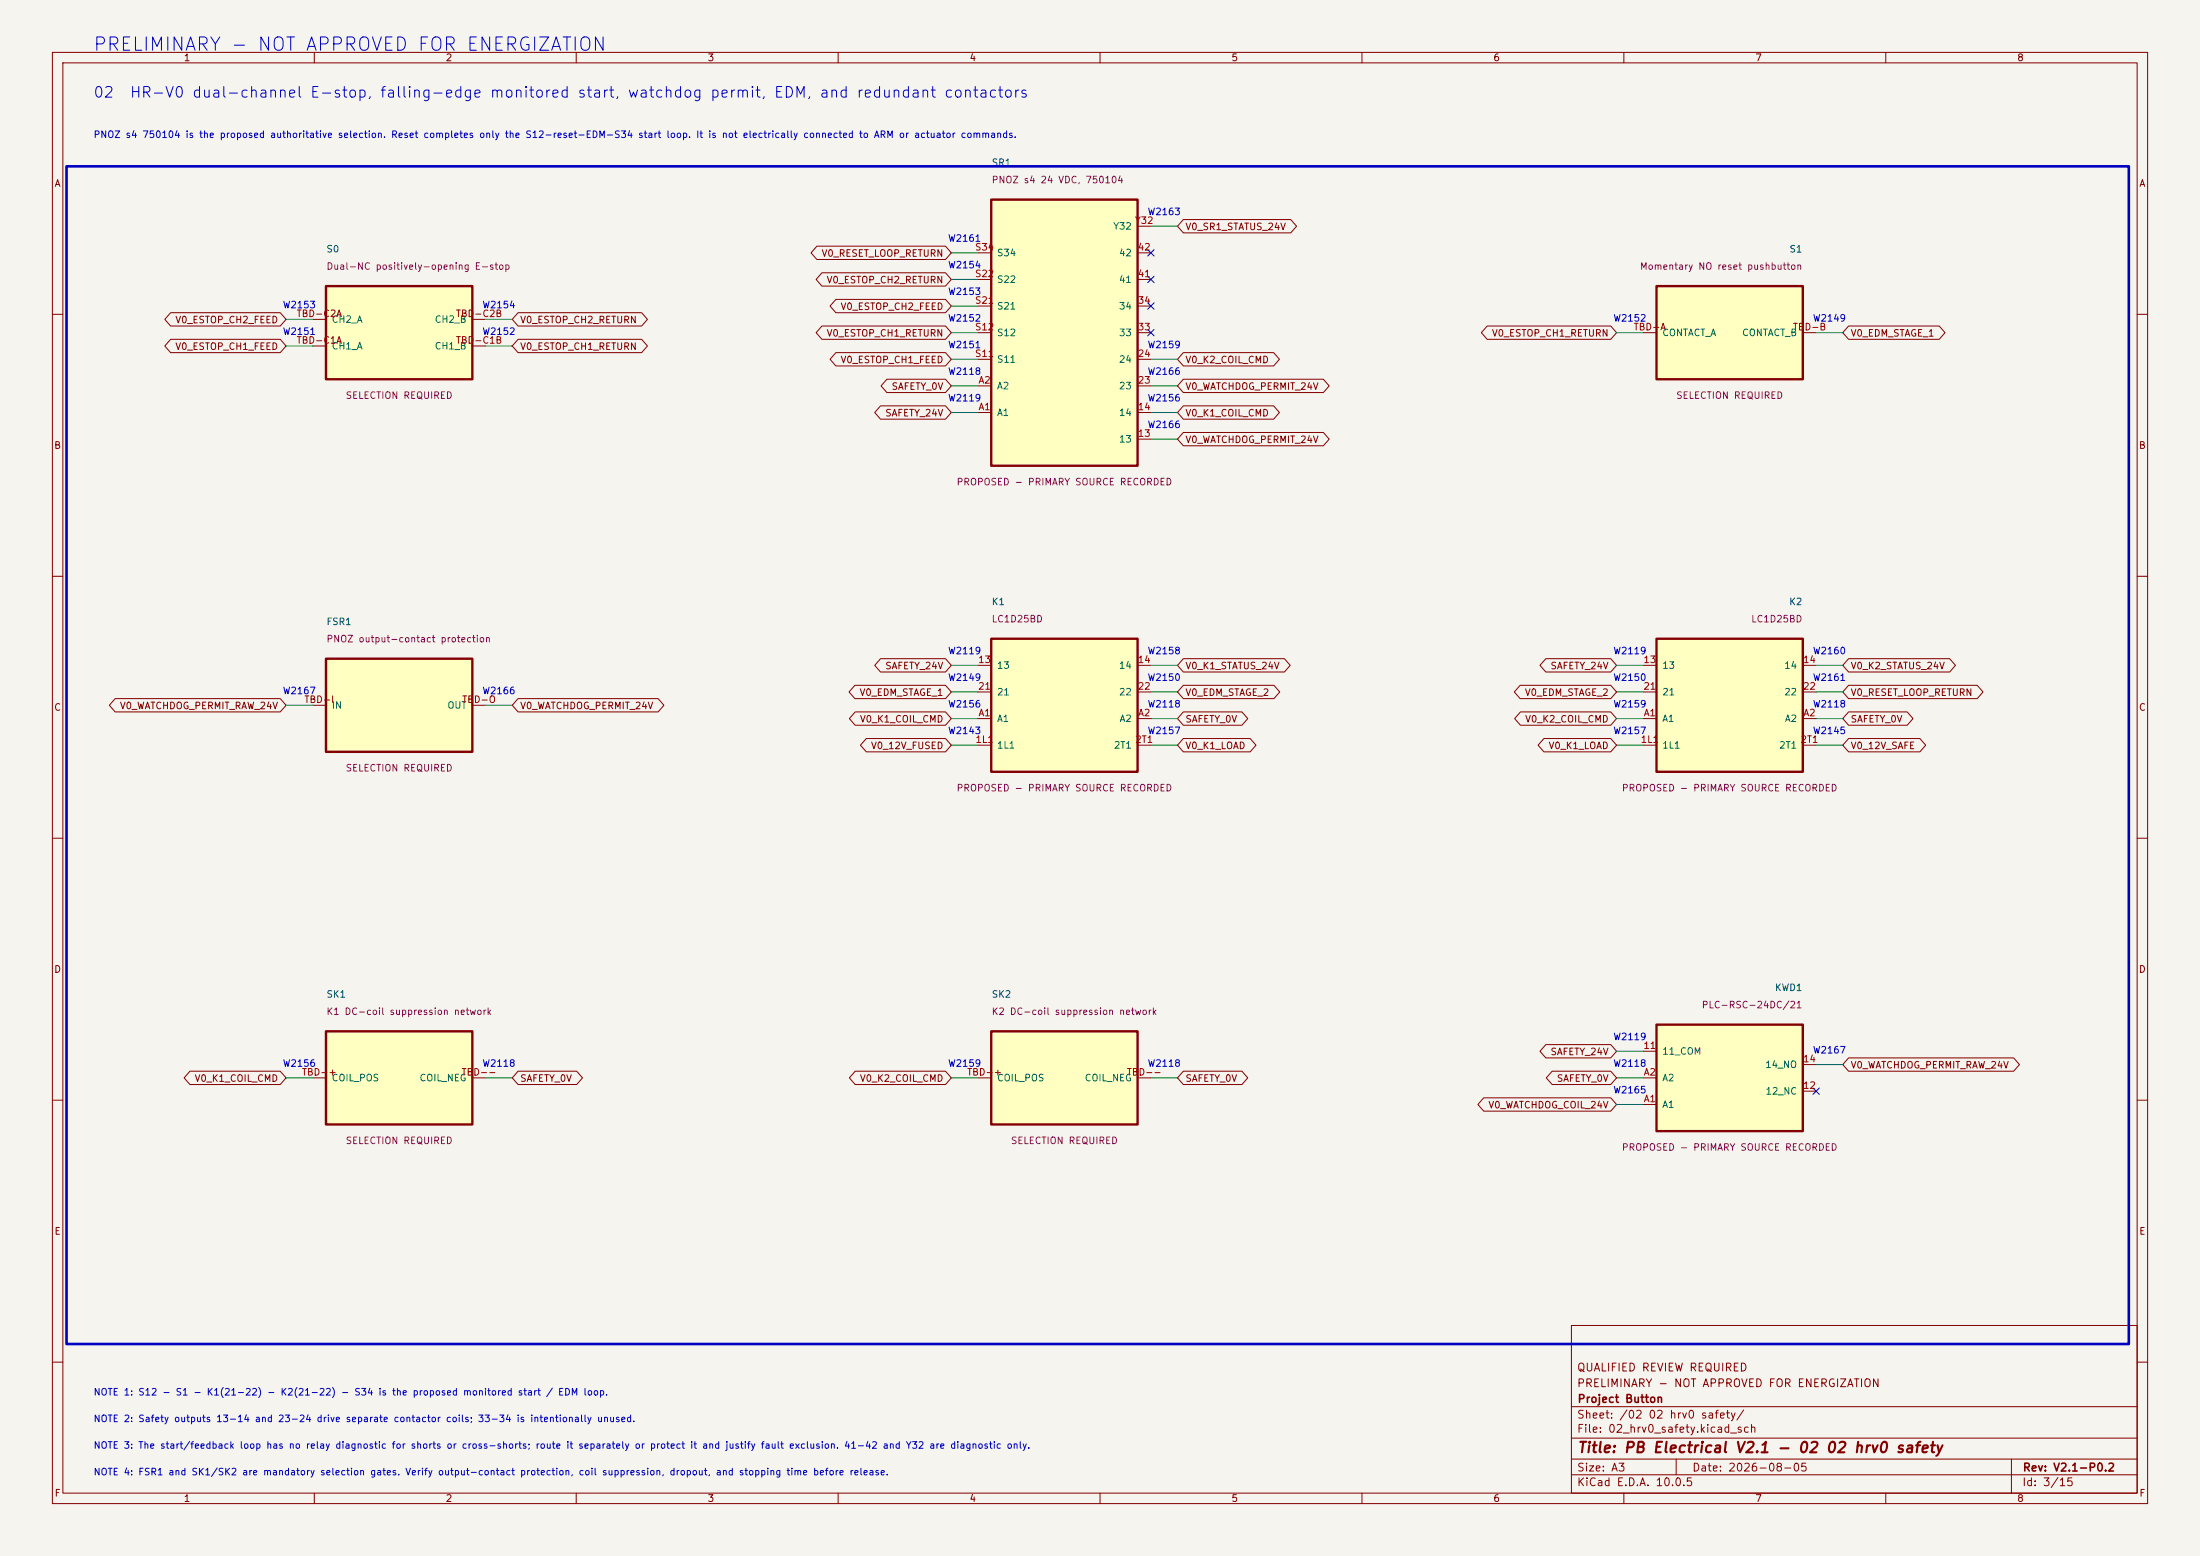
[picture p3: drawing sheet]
<svg xmlns="http://www.w3.org/2000/svg" width="420mm" height="297mm" viewBox="0 0 420 297" stroke-linecap="round" stroke-linejoin="round" font-family="sans-serif">
<path d="M0 0h420v297h-420z" fill="#f5f4ef" stroke="#f5f4ef" stroke-width=".19"/>
<g fill="none" stroke="#840000" stroke-width=".19">
<path d="M10 10h400v277h-400zM12 12h396v273h-396zM60 10v2M110 10v2M160 10v2M210 10v2M260 10v2M310 10v2M360 10v2M10 60h2M408 60h2M10 110h2"/>
<path d="M408 110h2M10 160h2M408 160h2M10 210h2M408 210h2M300 253h108v32h-108zM10 260h2M300 278.5h108M300 274.5h108M300 268.5h108M320 278.5v3M384 278.5v6.5"/>
<path d="M408 260h2M60 285v2M110 285v2M160 285v2M210 285v2M260 285v2M300 281.5h108M310 285v2M360 285v2"/>
</g>
<path d="M189.2 121.9h28v25.4h-28z" fill="#ffffc2"/>
<path d="M189.2 121.9h28v25.4h-28z" fill="none" stroke="#840000" stroke-width=".45"/>
<path d="M186.7 127h2.5M186.7 132.1h2.5M186.7 137.2h2.5M217.2 127h2.5M217.2 132.1h2.5M217.2 137.2h2.5M186.7 142.2h2.5M217.2 142.2h2.5" fill="none" stroke="#840000" stroke-width=".19"/>
<path d="M62.2 196.9h28v17.7h-28z" fill="#ffffc2"/>
<path d="M62.2 196.9h28v17.7h-28z" fill="none" stroke="#840000" stroke-width=".45"/>
<path d="M59.7 205.7h2.5M90.2 205.7h2.5" fill="none" stroke="#840000" stroke-width=".19"/>
<path d="M62.2 54.6h28v17.8h-28z" fill="#ffffc2"/>
<path d="M62.2 54.6h28v17.8h-28z" fill="none" stroke="#840000" stroke-width=".45"/>
<path d="M59.7 66h2.5M59.7 61h2.5M90.2 66h2.5M90.2 61h2.5" fill="none" stroke="#840000" stroke-width=".19"/>
<path d="M62.2 125.7h28v17.8h-28z" fill="#ffffc2"/>
<path d="M62.2 125.7h28v17.8h-28z" fill="none" stroke="#840000" stroke-width=".45"/>
<path d="M59.7 134.6h2.5M90.2 134.6h2.5" fill="none" stroke="#840000" stroke-width=".19"/>
<path d="M189.2 38.1h28v50.8h-28z" fill="#ffffc2"/>
<path d="M189.2 38.1h28v50.8h-28z" fill="none" stroke="#840000" stroke-width=".45"/>
<g fill="none" stroke="#840000" stroke-width=".19">
<path d="M186.7 58.4h2.5M186.7 53.3h2.5M186.7 48.3h2.5M217.2 58.4h2.5M217.2 53.3h2.5M217.2 48.3h2.5M217.2 43.2h2.5M186.7 78.7h2.5M186.7 73.7h2.5M186.7 68.6h2.5M186.7 63.5h2.5M217.2 78.7h2.5"/>
<path d="M217.2 73.7h2.5M217.2 68.6h2.5M217.2 63.5h2.5M217.2 83.8h2.5"/>
</g>
<path d="M316.2 54.6h28v17.8h-28z" fill="#ffffc2"/>
<path d="M316.2 54.6h28v17.8h-28z" fill="none" stroke="#840000" stroke-width=".45"/>
<path d="M313.7 63.5h2.5M344.2 63.5h2.5" fill="none" stroke="#840000" stroke-width=".19"/>
<path d="M316.2 121.9h28v25.4h-28z" fill="#ffffc2"/>
<path d="M316.2 121.9h28v25.4h-28z" fill="none" stroke="#840000" stroke-width=".45"/>
<path d="M313.7 127h2.5M313.7 132.1h2.5M313.7 137.2h2.5M344.2 127h2.5M344.2 132.1h2.5M344.2 137.2h2.5M313.7 142.2h2.5M344.2 142.2h2.5" fill="none" stroke="#840000" stroke-width=".19"/>
<path d="M316.2 195.6h28v20.3h-28z" fill="#ffffc2"/>
<path d="M316.2 195.6h28v20.3h-28z" fill="none" stroke="#840000" stroke-width=".45"/>
<path d="M313.7 200.7h2.5M313.7 210.8h2.5M313.7 205.7h2.5M344.2 208.3h2.5M344.2 203.2h2.5" fill="none" stroke="#840000" stroke-width=".19"/>
<path d="M189.2 196.9h28v17.7h-28z" fill="#ffffc2"/>
<path d="M189.2 196.9h28v17.7h-28z" fill="none" stroke="#840000" stroke-width=".45"/>
<g fill="none" stroke="#840000" stroke-width=".19">
<path d="M32.6 59.7h20.9l1.1 1.3-1.1 1.2h-20.9l-1.1-1.2zM98.9 59.7h23.6l1.1 1.3-1.1 1.2h-23.6l-1.1-1.2zM155.9 47h24.6l1.1 1.3-1.1 1.2h-24.6l-1.1-1.2zM156.9 52.1h23.6l1.1 1.2-1.1 1.3h-23.6l-1.1-1.3zM159.6 57.1h20.9l1.1 1.3-1.1 1.3h-20.9l-1.1-1.3zM225.9 41.9h20.5l1.1 1.3-1.1 1.3h-20.5l-1.1-1.3zM32.6 64.8h20.9l1.1 1.2-1.1 1.3h-20.9l-1.1-1.3zM98.9 64.8h23.6l1.1 1.2-1.1 1.3h-23.6l-1.1-1.3zM156.9 62.2h23.6l1.1 1.3-1.1 1.3h-23.6l-1.1-1.3zM159.6 67.3h20.9l1.1 1.3-1.1 1.3h-20.9l-1.1-1.3zM168.1 77.5h12.4l1.1 1.2-1.1 1.3h-12.4l-1.1-1.3zM169.3 72.4h11.2l1.1 1.3-1.1 1.2h-11.2l-1.1-1.2z"/>
<path d="M225.9 72.4h26.7l1.1 1.3-1.1 1.2h-26.7l-1.1-1.2zM225.9 67.3h17.2l1.2 1.3-1.2 1.3h-17.2l-1.1-1.3zM225.9 77.5h17.2l1.2 1.2-1.2 1.3h-17.2l-1.1-1.3zM283.9 62.2h23.6l1.1 1.3-1.1 1.3h-23.6l-1.1-1.3zM352.9 62.2h17.3l1.1 1.3-1.1 1.3h-17.3l-1.1-1.3zM225.9 82.5h26.7l1.1 1.3-1.1 1.3h-26.7l-1.1-1.3zM22 133.3h31.5l1.1 1.3-1.1 1.3h-31.5l-1.1-1.3zM98.9 133.3h26.7l1.1 1.3-1.1 1.3h-26.7l-1.1-1.3zM163.2 130.8h17.3l1.1 1.3-1.1 1.3h-17.3l-1.1-1.3zM163.3 135.9h17.2l1.1 1.3-1.1 1.2h-17.2l-1.2-1.2zM168.1 125.7h12.4l1.1 1.3-1.1 1.3h-12.4l-1.1-1.3zM225.9 130.8h17.3l1.1 1.3-1.1 1.3h-17.3l-1.1-1.3z"/>
<path d="M225.9 125.7h19.3l1.1 1.3-1.1 1.3h-19.3l-1.1-1.3zM225.9 135.9h11.2l1.1 1.3-1.1 1.2h-11.2l-1.1-1.2zM290.2 130.8h17.3l1.1 1.3-1.1 1.3h-17.3l-1.1-1.3zM290.3 135.9h17.2l1.1 1.3-1.1 1.2h-17.2l-1.2-1.2zM295.1 125.7h12.4l1.1 1.3-1.1 1.3h-12.4l-1.1-1.3zM352.9 125.7h19.3l1.1 1.3-1.1 1.3h-19.3l-1.1-1.3zM352.9 130.8h24.6l1.1 1.3-1.1 1.3h-24.6l-1.1-1.3zM352.9 135.9h11.2l1.1 1.3-1.1 1.2h-11.2l-1.1-1.2zM165.4 141h15.1l1.1 1.2-1.1 1.3h-15.1l-1.1-1.3zM225.9 141h12.8l1.1 1.2-1.1 1.3h-12.8l-1.1-1.3zM294.7 141h12.8l1.1 1.2-1.1 1.3h-12.8l-1.1-1.3zM352.9 141h13.6l1.1 1.2-1.1 1.3h-13.6l-1.1-1.3z"/>
<path d="M295.1 199.4h12.4l1.1 1.3-1.1 1.2h-12.4l-1.1-1.2zM36.3 204.5h17.2l1.1 1.2-1.1 1.3h-17.2l-1.2-1.3zM98.9 204.5h11.2l1.1 1.2-1.1 1.3h-11.2l-1.1-1.3zM163.3 204.5h17.2l1.1 1.2-1.1 1.3h-17.2l-1.2-1.3zM186.7 205.7h2.5M217.2 205.7h2.5M225.9 204.5h11.2l1.1 1.2-1.1 1.3h-11.2l-1.1-1.3zM283.2 209.5h24.3l1.1 1.3-1.1 1.3h-24.3l-1.1-1.3zM296.3 204.5h11.2l1.1 1.2-1.1 1.3h-11.2l-1.1-1.3zM352.9 201.9h31.5l1.1 1.3-1.1 1.3h-31.5l-1.1-1.3z"/>
</g>
<g fill="none" stroke="#009600" stroke-width=".19">
<path d="M181.6 58.4h5.1M181.6 48.3h5.1M181.6 53.3h5.1M219.7 43.2h5.1M54.6 61h5.1M54.6 66h5.1M92.7 61h5.1M92.7 66h5.1M181.6 78.7h5.1M181.6 73.7h5.1M181.6 68.6h5.1M181.6 63.5h5.1"/>
<path d="M219.7 78.7h5.1M219.7 73.7h5.1M219.7 68.6h5.1M308.6 63.5h5.1M346.7 63.5h5.1M219.7 83.8h5.1M54.6 134.6h5.1M92.7 134.6h5.1M181.6 132.1h5.1M181.6 127h5.1M181.6 137.2h5.1M219.7 132.1h5.1"/>
<path d="M219.7 127h5.1M219.7 137.2h5.1M308.6 132.1h5.1M308.6 127h5.1M308.6 137.2h5.1M346.7 132.1h5.1M346.7 127h5.1M346.7 137.2h5.1M181.6 142.2h5.1M219.7 142.2h5.1M308.6 142.2h5.1M346.7 142.2h5.1"/>
<path d="M54.6 205.7h5.1M92.7 205.7h5.1M181.6 205.7h5.1M219.7 205.7h5.1M308.6 205.7h5.1M308.6 210.8h5.1M308.6 200.7h5.1M346.7 203.2h5.1"/>
</g>
<path d="M219.1 57.8l1.2 1.2M219.1 47.7l1.2 1.2M219.1 52.7l1.2 1.2M220.3 57.8l-1.2 1.2M220.3 47.7l-1.2 1.2M220.3 52.7l-1.2 1.2M219.1 62.9l1.2 1.2M220.3 62.9l-1.2 1.2M346.1 207.7l1.2 1.2M347.3 207.7l-1.2 1.2" fill="none" stroke="#000084" stroke-width=".19"/>
<path d="M12.7 31.8h393.7v224.7h-393.7z" fill="none" stroke="#0000c2" stroke-width=".5"/>
<text font-size="2.5" fill="#0000c2" x="17.6" y="10.4">PRELIMINARY - NOT APPROVED FOR ENERGIZATION</text>
<g font-size="2" fill="#0000c2">
<text x="17.7" y="19.2">02</text>
<text x="24.6" y="19.2">HR-V0 dual-channel E-stop, falling-edge monitored start, watchdog permit, EDM, and redundant contactors</text>
</g>
<text font-size="2" fill="#840000" x="301" y="277.8">Title: PB Electrical V2.1 - 02 02 hrv0 safety</text>
<g font-size="1.5" fill="#840000">
<text x="300.9" y="262.1">QUALIFIED REVIEW REQUIRED</text>
<text x="300.9" y="265.1">PRELIMINARY - NOT APPROVED FOR ENERGIZATION</text>
<text x="301" y="268.1">Project Button</text>
<text x="300.9" y="273.8">File: 02_hrv0_safety.kicad_sch</text>
<text x="300.9" y="271.1">Sheet: /02 02 hrv0 safety/</text>
<text x="300.9" y="281.2">Size: A3</text>
<text x="322.9" y="281.2">Date: 2026-08-05</text>
<text x="386" y="281.2">Rev: V2.1-P0.2</text>
<text x="300.9" y="284">KiCad E.D.A. 10.0.5</text>
<text x="385.9" y="284">Id: 3/15</text>
</g>
<g font-size="1.3" fill="#840000">
<text x="35" y="12">1</text>
<text x="85" y="12">2</text>
<text x="135" y="12">3</text>
<text x="185" y="12">4</text>
<text x="235" y="12">5</text>
<text x="285" y="12">6</text>
<text x="335" y="12">7</text>
<text x="385" y="12">8</text>
<text x="10.3" y="36">A</text>
<text x="408.3" y="36">A</text>
<text x="226.2" y="44.2">V0_SR1_STATUS_24V</text>
<text x="156.7" y="49.3">V0_RESET_LOOP_RETURN</text>
<text x="157.7" y="54.4">V0_ESTOP_CH2_RETURN</text>
<text x="160.4" y="59.5">V0_ESTOP_CH2_FEED</text>
<text x="33.4" y="62">V0_ESTOP_CH2_FEED</text>
<text x="99.2" y="62">V0_ESTOP_CH2_RETURN</text>
<text x="157.7" y="64.6">V0_ESTOP_CH1_RETURN</text>
<text x="284.7" y="64.6">V0_ESTOP_CH1_RETURN</text>
<text x="353.2" y="64.6">V0_EDM_STAGE_1</text>
<text x="33.4" y="67.1">V0_ESTOP_CH1_FEED</text>
<text x="99.2" y="67.1">V0_ESTOP_CH1_RETURN</text>
<text x="160.4" y="69.6">V0_ESTOP_CH1_FEED</text>
<text x="226.2" y="69.6">V0_K2_COIL_CMD</text>
<text x="170.1" y="74.7">SAFETY_0V</text>
<text x="226.2" y="74.7">V0_WATCHDOG_PERMIT_24V</text>
<text x="168.9" y="79.8">SAFETY_24V</text>
<text x="226.2" y="79.8">V0_K1_COIL_CMD</text>
<text x="10.2" y="86">B</text>
<text x="226.2" y="84.9">V0_WATCHDOG_PERMIT_24V</text>
<text x="408.2" y="86">B</text>
<text x="168.9" y="128.1">SAFETY_24V</text>
<text x="226.2" y="128.1">V0_K1_STATUS_24V</text>
<text x="295.9" y="128.1">SAFETY_24V</text>
<text x="353.2" y="128.1">V0_K2_STATUS_24V</text>
<text x="10.2" y="136">C</text>
<text x="22.8" y="135.7">V0_WATCHDOG_PERMIT_RAW_24V</text>
<text x="99.2" y="135.7">V0_WATCHDOG_PERMIT_24V</text>
<text x="164" y="133.1">V0_EDM_STAGE_1</text>
<text x="226.2" y="133.1">V0_EDM_STAGE_2</text>
<text x="291" y="133.1">V0_EDM_STAGE_2</text>
<text x="353.2" y="133.1">V0_RESET_LOOP_RETURN</text>
<text x="408.2" y="136">C</text>
<text x="164" y="138.2">V0_K1_COIL_CMD</text>
<text x="166.2" y="143.3">V0_12V_FUSED</text>
<text x="226.2" y="143.3">V0_K1_LOAD</text>
<text x="226.2" y="138.2">SAFETY_0V</text>
<text x="291" y="138.2">V0_K2_COIL_CMD</text>
<text x="295.5" y="143.3">V0_K1_LOAD</text>
<text x="353.2" y="138.2">SAFETY_0V</text>
<text x="353.2" y="143.3">V0_12V_SAFE</text>
<text x="10.2" y="186">D</text>
<text x="408.2" y="186">D</text>
<text x="295.9" y="201.7">SAFETY_24V</text>
<text x="37" y="206.8">V0_K1_COIL_CMD</text>
<text x="99.2" y="206.8">SAFETY_0V</text>
<text x="164" y="206.8">V0_K2_COIL_CMD</text>
<text x="226.2" y="206.8">SAFETY_0V</text>
<text x="297.1" y="206.8">SAFETY_0V</text>
<text x="353.2" y="204.3">V0_WATCHDOG_PERMIT_RAW_24V</text>
<text x="284" y="211.9">V0_WATCHDOG_COIL_24V</text>
<text x="10.3" y="236">E</text>
<text x="408.3" y="236">E</text>
<text x="10.3" y="286">F</text>
<text x="35" y="287">1</text>
<text x="85" y="287">2</text>
<text x="135" y="287">3</text>
<text x="185" y="287">4</text>
<text x="235" y="287">5</text>
<text x="285" y="287">6</text>
<text x="335" y="287">7</text>
<text x="385" y="287">8</text>
<text x="408.3" y="286">F</text>
</g>
<g font-size="1.3" fill="#0000c2">
<text x="17.8" y="26.6">PNOZ s4 750104 is the proposed authoritative selection. Reset completes only the S12-reset-EDM-S34 start loop. It is not electrically connected to ARM or actuator commands.</text>
<text x="219" y="41.4">W2163</text>
<text x="180.9" y="46.5">W2161</text>
<text x="180.9" y="51.5">W2154</text>
<text x="53.9" y="59.2">W2153</text>
<text x="92" y="59.2">W2154</text>
<text x="180.9" y="56.6">W2153</text>
<text x="53.9" y="64.2">W2151</text>
<text x="92" y="64.2">W2152</text>
<text x="180.9" y="61.7">W2152</text>
<text x="307.9" y="61.7">W2152</text>
<text x="346" y="61.7">W2149</text>
<text x="180.9" y="66.8">W2151</text>
<text x="180.9" y="71.9">W2118</text>
<text x="219" y="66.8">W2159</text>
<text x="219" y="71.9">W2166</text>
<text x="180.9" y="76.9">W2119</text>
<text x="219" y="76.9">W2156</text>
<text x="219" y="82">W2166</text>
<text x="180.9" y="125.2">W2119</text>
<text x="219" y="125.2">W2158</text>
<text x="307.9" y="125.2">W2119</text>
<text x="346" y="125.2">W2160</text>
<text x="180.9" y="130.3">W2149</text>
<text x="219" y="130.3">W2150</text>
<text x="307.9" y="130.3">W2150</text>
<text x="346" y="130.3">W2161</text>
<text x="53.9" y="132.8">W2167</text>
<text x="92" y="132.8">W2166</text>
<text x="180.9" y="135.4">W2156</text>
<text x="219" y="135.4">W2118</text>
<text x="307.9" y="135.4">W2159</text>
<text x="346" y="135.4">W2118</text>
<text x="180.9" y="140.4">W2143</text>
<text x="219" y="140.4">W2157</text>
<text x="307.9" y="140.4">W2157</text>
<text x="346" y="140.4">W2145</text>
<text x="53.9" y="203.9">W2156</text>
<text x="92" y="203.9">W2118</text>
<text x="180.9" y="203.9">W2159</text>
<text x="219" y="203.9">W2118</text>
<text x="307.9" y="203.9">W2118</text>
<text x="307.9" y="198.9">W2119</text>
<text x="346" y="201.4">W2167</text>
<text x="307.9" y="209">W2165</text>
<text x="17.8" y="266.7">NOTE 1: S12 - S1 - K1(21-22) - K2(21-22) - S34 is the proposed monitored start / EDM loop.</text>
<text x="17.8" y="271.8">NOTE 2: Safety outputs 13-14 and 23-24 drive separate contactor coils; 33-34 is intentionally unused.</text>
<text x="17.8" y="276.8">NOTE 3: The start/feedback loop has no relay diagnostic for shorts or cross-shorts; route it separately or protect it and justify fault exclusion. 41-42 and Y32 are diagnostic only.</text>
<text x="17.8" y="281.9">NOTE 4: FSR1 and SK1/SK2 are mandatory selection gates. Verify output-contact protection, coil suppression, dropout, and stopping time before release.</text>
</g>
<g font-size="1.3" fill="#006464">
<text x="189.2" y="32">SR1</text>
<text x="212.4" y="44.1">Y32</text>
<text x="62.2" y="48.5">S0</text>
<text x="190.2" y="49.2">S34</text>
<text x="213.5" y="49.2">42</text>
<text x="341.5" y="48.5">S1</text>
<text x="190.2" y="59.4">S21</text>
<text x="190.2" y="54.3">S22</text>
<text x="213.5" y="59.4">34</text>
<text x="213.5" y="54.3">41</text>
<text x="63.2" y="61.9">CH2_A</text>
<text x="82.9" y="61.9">CH2_B</text>
<text x="190.2" y="64.5">S12</text>
<text x="213.5" y="64.5">33</text>
<text x="317.2" y="64.5">CONTACT_A</text>
<text x="332.5" y="64.5">CONTACT_B</text>
<text x="63.2" y="67">CH1_A</text>
<text x="82.9" y="67">CH1_B</text>
<text x="190.2" y="69.5">S11</text>
<text x="213.5" y="69.5">24</text>
<text x="190.2" y="74.6">A2</text>
<text x="213.5" y="74.6">23</text>
<text x="190.2" y="79.7">A1</text>
<text x="213.5" y="79.7">14</text>
<text x="213.5" y="84.8">13</text>
<text x="62.2" y="119.6">FSR1</text>
<text x="189.2" y="115.8">K1</text>
<text x="341.5" y="115.8">K2</text>
<text x="190.2" y="128">13</text>
<text x="213.5" y="128">14</text>
<text x="317.2" y="128">13</text>
<text x="340.5" y="128">14</text>
<text x="63.2" y="135.6">IN</text>
<text x="85.3" y="135.6">OUT</text>
<text x="190.2" y="133">21</text>
<text x="213.5" y="133">22</text>
<text x="317.2" y="133">21</text>
<text x="340.5" y="133">22</text>
<text x="190.2" y="143.2">1L1</text>
<text x="190.2" y="138.1">A1</text>
<text x="212.5" y="143.2">2T1</text>
<text x="213.6" y="138.1">A2</text>
<text x="317.2" y="143.2">1L1</text>
<text x="317.2" y="138.1">A1</text>
<text x="339.5" y="143.2">2T1</text>
<text x="340.6" y="138.1">A2</text>
<text x="62.2" y="190.7">SK1</text>
<text x="189.2" y="190.7">SK2</text>
<text x="338.7" y="189.5">KWD1</text>
<text x="317.2" y="201.6">11_COM</text>
<text x="63.2" y="206.7">COIL_POS</text>
<text x="80" y="206.7">COIL_NEG</text>
<text x="190.2" y="206.7">COIL_POS</text>
<text x="207" y="206.7">COIL_NEG</text>
<text x="317.2" y="206.7">A2</text>
<text x="336.9" y="204.2">14_NO</text>
<text x="336.9" y="209.2">12_NC</text>
<text x="317.2" y="211.8">A1</text>
</g>
<g font-size="1.3" fill="#840084">
<text x="189.2" y="35.3">PNOZ s4 24 VDC, 750104</text>
<text x="62.2" y="51.8">Dual-NC positively-opening E-stop</text>
<text x="313" y="51.8">Momentary NO reset pushbutton</text>
<text x="65.9" y="76.4">SELECTION REQUIRED</text>
<text x="319.9" y="76.4">SELECTION REQUIRED</text>
<text x="182.5" y="92.9">PROPOSED - PRIMARY SOURCE RECORDED</text>
<text x="189.2" y="119.1">LC1D25BD</text>
<text x="334.2" y="119.1">LC1D25BD</text>
<text x="62.2" y="122.9">PNOZ output-contact protection</text>
<text x="65.9" y="147.6">SELECTION REQUIRED</text>
<text x="182.5" y="151.4">PROPOSED - PRIMARY SOURCE RECORDED</text>
<text x="309.5" y="151.4">PROPOSED - PRIMARY SOURCE RECORDED</text>
<text x="62.2" y="194">K1 DC-coil suppression network</text>
<text x="189.2" y="194">K2 DC-coil suppression network</text>
<text x="324.8" y="192.8">PLC-RSC-24DC/21</text>
<text x="65.9" y="218.7">SELECTION REQUIRED</text>
<text x="192.9" y="218.7">SELECTION REQUIRED</text>
<text x="309.5" y="219.9">PROPOSED - PRIMARY SOURCE RECORDED</text>
</g>
<g font-size="1.3" fill="#a90000">
<text x="216.6" y="43">Y32</text>
<text x="186" y="53.2">S22</text>
<text x="186" y="48.1">S34</text>
<text x="217.1" y="53.2">41</text>
<text x="217.1" y="48.1">42</text>
<text x="186" y="58.3">S21</text>
<text x="217.1" y="58.3">34</text>
<text x="56.5" y="65.9">TBD-C1A</text>
<text x="56.5" y="60.8">TBD-C2A</text>
<text x="86.9" y="65.9">TBD-C1B</text>
<text x="86.9" y="60.8">TBD-C2B</text>
<text x="186" y="63.4">S12</text>
<text x="217.1" y="63.4">33</text>
<text x="311.7" y="63.4">TBD-A</text>
<text x="342.1" y="63.4">TBD-B</text>
<text x="186" y="68.4">S11</text>
<text x="217.1" y="68.4">24</text>
<text x="186.7" y="73.5">A2</text>
<text x="217.1" y="73.5">23</text>
<text x="186.7" y="78.6">A1</text>
<text x="217.1" y="83.7">13</text>
<text x="217.1" y="78.6">14</text>
<text x="186.6" y="126.9">13</text>
<text x="186.6" y="131.9">21</text>
<text x="217.1" y="126.9">14</text>
<text x="217.1" y="131.9">22</text>
<text x="313.6" y="126.9">13</text>
<text x="313.6" y="131.9">21</text>
<text x="344.1" y="126.9">14</text>
<text x="344.1" y="131.9">22</text>
<text x="58" y="134.5">TBD-I</text>
<text x="88.1" y="134.5">TBD-O</text>
<text x="186.7" y="137">A1</text>
<text x="217.2" y="137">A2</text>
<text x="313.7" y="137">A1</text>
<text x="344.2" y="137">A2</text>
<text x="186.1" y="142.1">1L1</text>
<text x="216.6" y="142.1">2T1</text>
<text x="313.1" y="142.1">1L1</text>
<text x="343.6" y="142.1">2T1</text>
<text x="313.6" y="200.5">11</text>
<text x="344.1" y="203.1">14</text>
<text x="57.5" y="205.6">TBD-+</text>
<text x="88" y="205.6">TBD--</text>
<text x="184.5" y="205.6">TBD-+</text>
<text x="215" y="205.6">TBD--</text>
<text x="313.7" y="205.6">A2</text>
<text x="344.1" y="208.1">12</text>
<text x="313.7" y="210.7">A1</text>
</g>
</svg>
